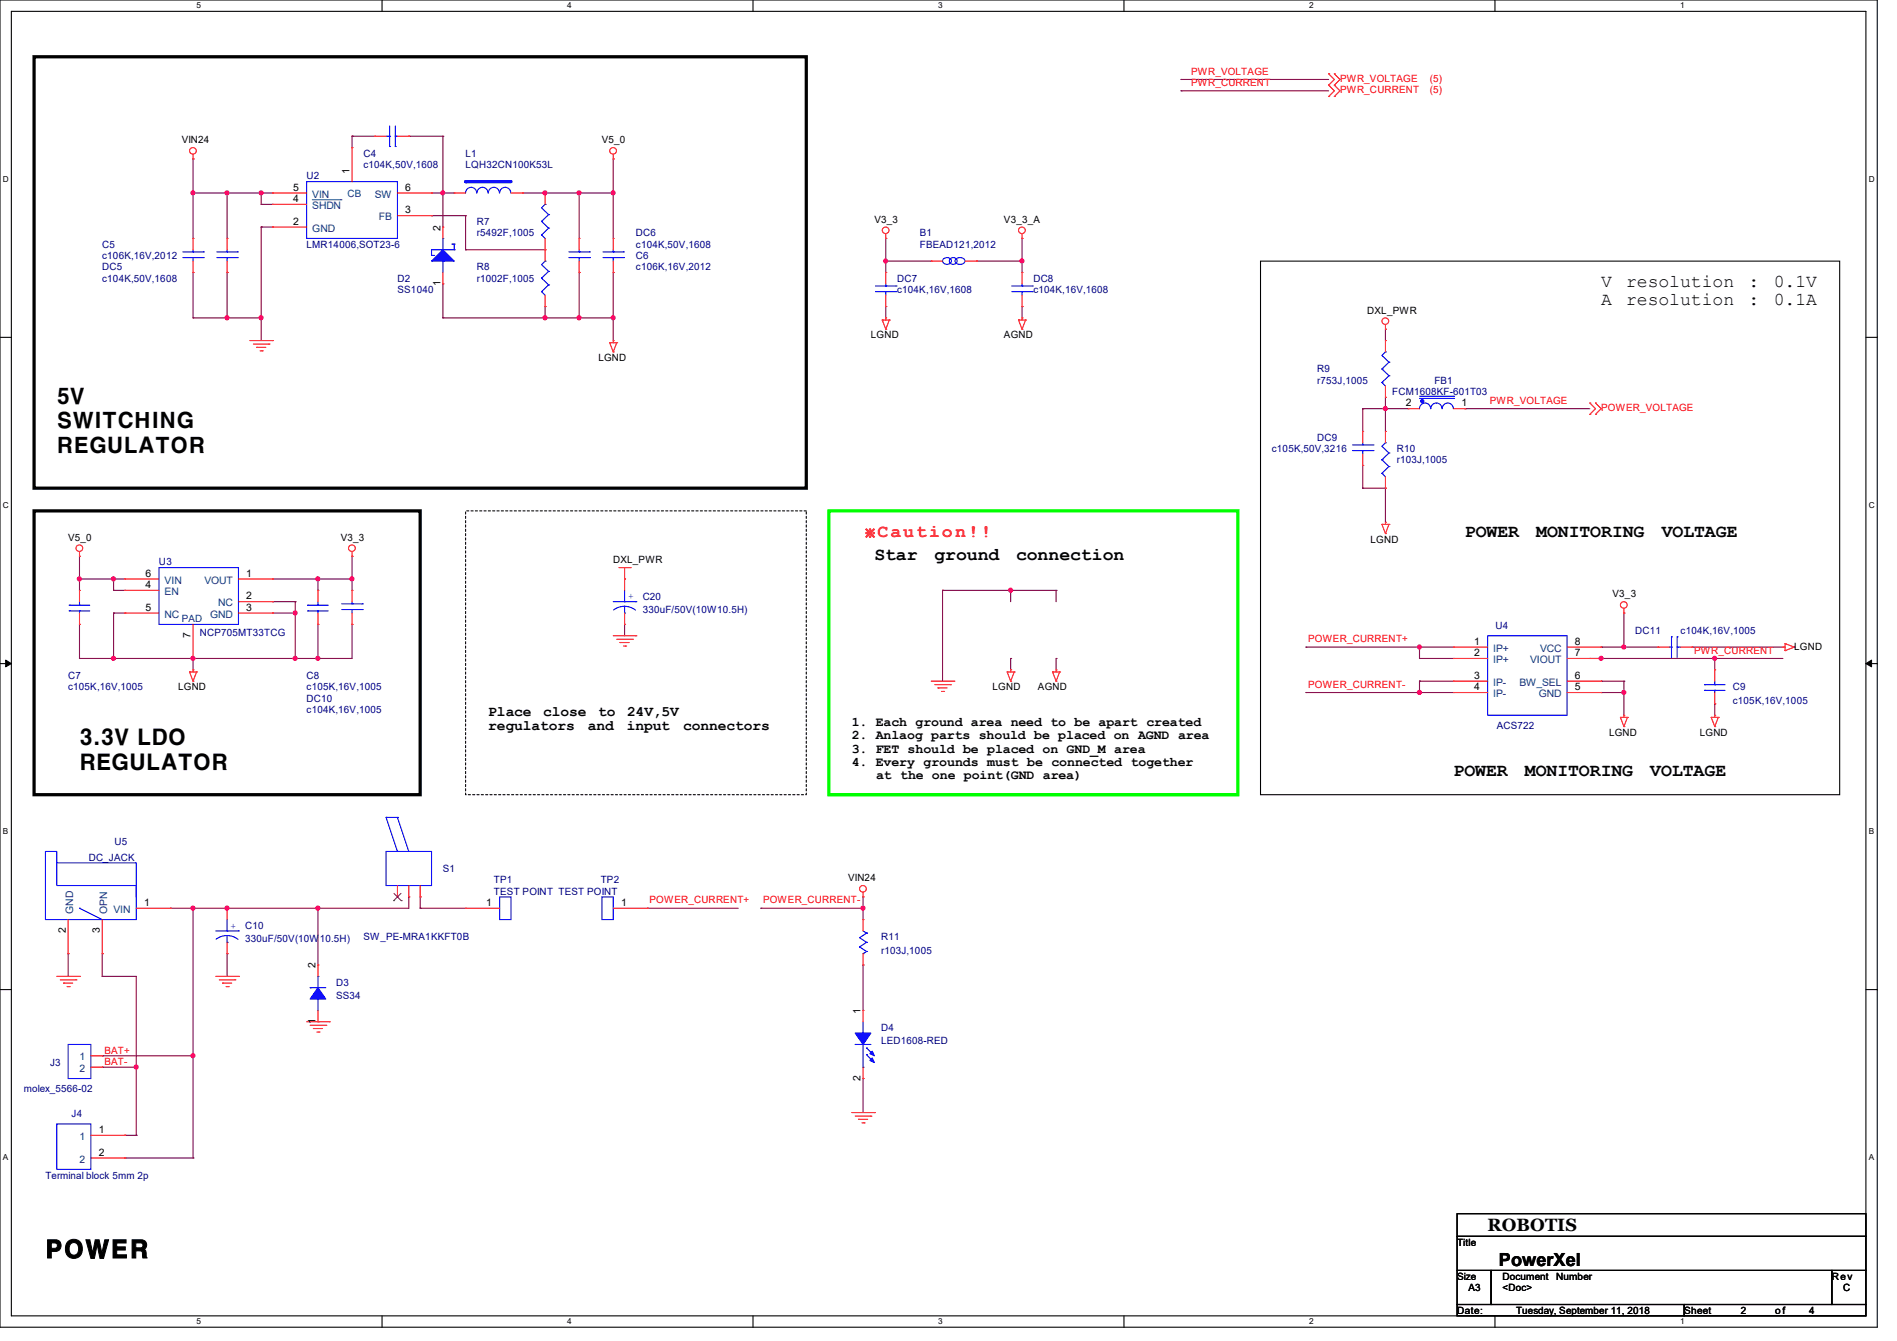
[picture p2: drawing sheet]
<svg xmlns="http://www.w3.org/2000/svg" width="297mm" height="210mm" viewBox="0 0 297 210" stroke-linecap="round" stroke-linejoin="round" font-family="sans-serif">
<path d="M0 0h293.9v207.9h-293.9zM1.8 1.8h290.3v204.3h-290.3z" fill="none" stroke="#000" stroke-width=".17"/>
<g fill="#fff">
<path d="M30.8 .2h.7v1.4h-.7z"/>
<path d="M30.8 206.2h.7v1.4h-.7z"/>
</g>
<path d="M59.8 0v1.8M59.8 206.1v1.8" fill="none" stroke="#000" stroke-width=".17"/>
<g fill="#fff">
<path d="M88.8 .2h.7v1.4h-.7z"/>
<path d="M88.8 206.2h.7v1.4h-.7z"/>
</g>
<path d="M117.9 0v1.8M117.9 206.1v1.8" fill="none" stroke="#000" stroke-width=".17"/>
<g fill="#fff">
<path d="M146.9 .2h.7v1.4h-.7z"/>
<path d="M146.9 206.2h.7v1.4h-.7z"/>
</g>
<path d="M176 0v1.8M176 206.1v1.8" fill="none" stroke="#000" stroke-width=".17"/>
<g fill="#fff">
<path d="M205 .2h.7v1.4h-.7z"/>
<path d="M205 206.2h.7v1.4h-.7z"/>
</g>
<path d="M234.1 0v1.8M234.1 206.1v1.8" fill="none" stroke="#000" stroke-width=".17"/>
<g fill="#fff">
<path d="M263.1 .2h.6v1.4h-.6z"/>
<path d="M263.1 206.2h.6v1.4h-.6z"/>
<path d="M.5 27.3h.9v1.4h-.9z"/>
<path d="M292.6 27.3h.9v1.4h-.9z"/>
<path d="M.5 78.4h.9v1.4h-.9z"/>
<path d="M292.6 78.4h.9v1.4h-.9z"/>
</g>
<path d="M0 52.8h1.8M292.1 52.8h1.8" fill="none" stroke="#000" stroke-width=".17"/>
<g fill="#fff">
<path d="M.5 129.5h.8v1.4h-.8z"/>
<path d="M292.6 129.5h.8v1.4h-.8z"/>
</g>
<path d="M0 103.9h1.8M292.1 103.9h1.8" fill="none" stroke="#000" stroke-width=".17"/>
<path d="M.9 103.4l.9 .5-.9 .5zM292.1 103.9l.9-.5v1z" fill="#000" stroke="#000" stroke-width=".16"/>
<g fill="#fff">
<path d="M.5 180.5h.8v1.4h-.8z"/>
<path d="M292.6 180.5h.8v1.4h-.8z"/>
</g>
<path d="M197.4 40.9h90.6v83.6h-90.6zM0 155h1.8M292.1 155h1.8M228.1 190.1h64v3.5h-64zM228.1 193.6h64v5.4h-64zM228.1 199h5.4v5.3h-5.4zM233.5 199h53.3v5.3h-53.3zM286.8 199h5.3v5.3h-5.3zM228.1 204.3h35.6v1.8h-35.6zM263.7 204.3h28.4v1.8h-28.4z" fill="none" stroke="#000" stroke-width=".17"/>
<path d="M5.3 8.9h120.9v67.6h-120.9zM5.3 80h60.5v44.5h-60.5z" fill="none" stroke="#000" stroke-width=".51"/>
<path d="M72.9 80h53.3v44.5h-53.3z" fill="none" stroke="#000" stroke-width=".17" stroke-dasharray=".3"/>
<path d="M129.8 80h64v44.5h-64z" fill="none" stroke="#0f0" stroke-width=".51"/>
<g fill="none" stroke="#800040" stroke-width=".17">
<path d="M184.9 12.4h.1M184.9 14.2h.1M184.9 12.4h23.1M184.9 14.2h23.1M30.2 24.9h.1M30.2 30.2h.1M30.2 24.9v12.4M30.2 30.2h12.5M35.6 30.2h.1M35.6 30.2v7.1M40.9 30.2h.1M40.9 32h.1"/>
<path d="M40.9 35.6h.1M40.9 30.2v1.8M40.9 35.6v17.7M40.9 32h1.8M40.9 35.6h1.8M55.1 21.3h.1M55.1 21.3h3.6M55.1 21.3v1.8M64 21.3h.1M64 21.3h5.3M67.6 30.2h.1M67.6 33.8h.1"/>
<path d="M67.6 30.2h3.5M67.6 33.8h5.3M69.3 21.3h.1M69.3 30.2h.1M69.3 21.3v14.3M72.9 33.8h.1M72.9 39.1h.1M72.9 33.8v5.3M72.9 39.1h12.4M81.8 30.2h.1M81.8 30.2h14.2M85.3 30.2h.1"/>
<path d="M90.7 30.2h.1M90.7 30.2v7.1M96 24.9h.1M96 30.2h.1M96 24.9v12.4M138.7 37.3h.1M138.7 37.3v5.4M160 37.3h.1M160 37.3v5.4M30.2 42.7h.1M30.2 49.8h.1M30.2 42.7v7.1"/>
<path d="M30.2 49.8h10.7M35.6 42.7h.1M35.6 49.8h.1M35.6 42.7v7.1M40.9 49.8h.1M69.3 44.4h.1M69.3 49.8h.1M69.3 44.4v5.4M69.3 49.8h26.7M85.3 48h.1M85.3 49.8h.1M85.3 48v1.8"/>
<path d="M90.7 42.7h.1M90.7 49.8h.1M90.7 42.7v7.1M96 42.7h.1M96 49.8h.1M96 42.7v10.6M138.7 40.9h.1M138.7 48h.1M138.7 48v1.8M138.7 40.9h7.1M152.9 40.9h.1M152.9 40.9h7.1"/>
<path d="M160 40.9h.1M160 48h.1M160 48v1.8M216.9 51.6h.1M216.9 51.6v1.7M213.4 64h.1M213.4 72.9h.1M213.4 76.5h.1M213.4 64h7.1M213.4 64v3.6M213.4 72.9v3.6M213.4 76.5h3.5"/>
<path d="M216.9 62.2h.1M216.9 64h.1M216.9 76.5h.1M216.9 62.2v5.4M216.9 76.5v5.3M229.4 64h.1M229.4 64h19.5M12.4 87.1h.1M12.4 90.7h.1M12.4 97.8h.1M12.4 87.1v5.4M12.4 97.8v5.3"/>
<path d="M12.4 90.7h7.2M17.8 90.7h.1M17.8 92.5h.1M17.8 96h.1M17.8 90.7v1.8M17.8 96v7.1M17.8 92.5h1.8M17.8 96h1.8M42.7 90.7h.1M42.7 94.2h.1M42.7 96h.1M42.7 90.7h12.4"/>
<path d="M42.7 94.2h3.5M42.7 96h3.5M46.2 94.2h.1M46.2 96h.1M46.2 94.2v8.9M49.8 90.7h.1M49.8 97.8h.1M49.8 90.7v1.8M49.8 97.8v5.3M55.1 87.1h.1M55.1 90.7h.1M55.1 97.8h.1"/>
<path d="M55.1 87.1v5.4M55.1 97.8v5.3h-42.7M97.8 97.8h.1M97.8 97.8v1.8M147.6 92.5h.1M147.6 92.5h17.8M147.6 92.5v14.2M158.2 92.5h.1M158.2 92.5v1.7M165.4 92.5h.1M165.4 92.5v1.7M254.3 96h.1"/>
<path d="M254.3 96v5.3M12.4 103.1h.1M17.8 103.1h.1M30.2 103.1h.1M30.2 103.1v1.8M46.2 103.1h.1M49.8 103.1h.1M158.2 103.1h.1M158.2 103.1v1.8M165.4 103.1h.1M165.4 103.1v1.8M204.5 101.3h.1"/>
<path d="M204.5 108.5h.1M204.5 101.3h23.1M204.5 108.5h23.1M222.2 101.3h.1M222.2 103.1h.1M222.2 106.7h.1M222.2 108.5h.1M222.2 103.1h5.4M222.2 101.3v1.8M222.2 106.7v1.8M222.2 106.7h5.4M248.9 103.1h.1"/>
<path d="M248.9 103.1h30.2M250.7 101.3h.1M250.7 103.1h.1M250.7 106.7h.1M250.7 108.5h.1M250.7 101.3h8.9M250.7 106.7h3.6M250.7 108.5h3.6M254.3 101.3h.1M254.3 106.7h.1M254.3 108.5h.1M254.3 106.7v5.3"/>
<path d="M264.9 101.3h.1M264.9 101.3h14.2M268.5 103.1h.1M268.5 110.2h.1M268.5 103.1v1.8M268.5 110.2v1.8M10.7 149.4h.1M10.7 149.4v3.5M16 149.4h.1M16 152.9h.1M16 149.4v3.5M16 152.9h5.3v24.9"/>
<path d="M26.7 142.2h.1M30.2 142.2h.1M30.2 142.2v39.2M35.6 142.2h.1M35.6 149.4h.1M35.6 149.4v3.5M49.8 142.2h.1M49.8 142.2v8.9M64 140.5h.1M64 140.5v1.7h-37.3M65.8 142.2h.1M65.8 140.5h.1"/>
<path d="M65.8 142.2h7.1M65.8 140.5v1.7M101.3 142.2h.1M101.3 142.2h14.3M119.1 142.2h.1M119.1 142.2h16M135.1 140.5h.1M135.1 151.1h.1M135.1 142.2h.1M135.1 140.5v3.5M135.1 151.1v7.1M16 165.4h.1"/>
<path d="M16 167.1h.1M16 165.4h14.2M16 167.1h5.3M19.6 177.8h.1M19.6 177.8h1.7M21.3 167.1h.1M21.3 177.8h.1M30.2 165.4h.1M135.1 168.9h.1M135.1 168.9v5.3M19.6 181.4h.1M19.6 181.4h10.6"/>
<path d="M30.2 181.4h.1"/>
</g>
<g fill="#f0f" stroke="#f0f" stroke-width=".17">
<circle cx="69.3" cy="30.2" r=".32"/>
<circle cx="30.2" cy="30.2" r=".32"/>
<circle cx="96" cy="30.2" r=".32"/>
<circle cx="40.9" cy="30.2" r=".32"/>
<circle cx="35.5" cy="30.2" r=".32"/>
<circle cx="85.3" cy="30.2" r=".32"/>
<circle cx="90.7" cy="30.2" r=".32"/>
<circle cx="138.7" cy="40.9" r=".32"/>
<circle cx="160" cy="40.9" r=".32"/>
<circle cx="40.9" cy="49.8" r=".32"/>
<circle cx="35.5" cy="49.8" r=".32"/>
<circle cx="85.3" cy="49.8" r=".32"/>
<circle cx="96" cy="49.8" r=".32"/>
<circle cx="90.7" cy="49.8" r=".32"/>
<circle cx="12.4" cy="90.7" r=".32"/>
<circle cx="17.8" cy="90.7" r=".32"/>
<circle cx="55.1" cy="90.7" r=".32"/>
<circle cx="49.8" cy="90.7" r=".32"/>
<circle cx="158.2" cy="92.4" r=".32"/>
<circle cx="46.2" cy="96" r=".32"/>
<circle cx="49.8" cy="103.1" r=".32"/>
<circle cx="17.8" cy="103.1" r=".32"/>
<circle cx="46.2" cy="103.1" r=".32"/>
<circle cx="30.2" cy="103.1" r=".32"/>
<circle cx="30.2" cy="142.2" r=".32"/>
<circle cx="30.2" cy="165.3" r=".32"/>
<circle cx="49.8" cy="142.2" r=".32"/>
<circle cx="35.5" cy="142.2" r=".32"/>
<circle cx="21.3" cy="167.1" r=".32"/>
<circle cx="135.1" cy="142.2" r=".32"/>
<circle cx="216.9" cy="64" r=".32"/>
<circle cx="222.2" cy="101.3" r=".32"/>
<circle cx="254.2" cy="101.3" r=".32"/>
<circle cx="268.5" cy="103.1" r=".32"/>
<circle cx="250.7" cy="103.1" r=".32"/>
<circle cx="222.2" cy="108.4" r=".32"/>
<circle cx="254.2" cy="108.4" r=".32"/>
</g>
<g fill="none" stroke="#f00" stroke-width=".17">
<path d="M208 13.3h.1M208 11.6h.1M208 15.1h.1M208 11.6l.9 .8-.9 .9M208 13.3l.9 .9-.9 .9M208.9 13.3h.1M208.9 11.6h.1M208.9 15.1h.1M208.9 11.6l.9 .8-.9 .9M208.9 13.3l.9 .9-.9 .9M30.2 24.9h.1M30.2 37.3h.1"/>
<path d="M30.2 24.2v.7M30.2 37.3v1.8M35.6 37.3h.1M35.6 37.3v1.8M58.7 21.3h.1M58.7 21.3h1.8M62.2 21.3h1.8M64 21.3h.1M69.3 35.6h.1M69.3 35.6v1.7M85.3 39.1h.1M85.3 39.1v1.8"/>
<path d="M96 24.9h.1M96 24.2v.7M138.7 37.3h.1M138.7 36.6v.7M160 37.3h.1M160 36.6v.7M30.2 42.7h.1M30.2 40.9v1.8M35.6 42.7h.1M35.6 40.9v1.8M39.1 53.3h3.6M39.7 53.9h2.4"/>
<path d="M40.2 54.4h.1M40.2 54.4h1.4M40.7 54.9h.4M41.1 54.9h.1M42.1 53.9h.1M42.7 53.3h.1M69.3 44.4h.1M69.3 42.7v1.7M85.3 48h.1M85.3 46.2v1.8M95.5 53.7h.1M95.5 53.7h1.1"/>
<path d="M95.5 53.7l.5 1.4M96 53.3h.1M96 55.1h.1M96 53.3v.4M96.6 53.7h.1M96.6 53.7l-.6 1.4M138.1 50.1h.1M138.1 50.1h1.1M138.1 50.1l.6 1.5M138.7 49.8h.1M138.7 51.6h.1M138.7 49.8v.3"/>
<path d="M139.2 50.1h.1M139.2 50.1l-.5 1.5M145.8 40.9h.1M145.8 40.9h1.8M151.1 40.9h1.8M152.9 40.9h.1M159.5 50.1h.1M159.5 50.1h1.1M159.5 50.1l.5 1.5M160 49.8h.1M160 51.6h.1M160 49.8v.3"/>
<path d="M160.6 50.1h.1M160.6 50.1l-.6 1.5M216.9 51.6h.1M216.9 53.3h.1M216.9 50.8v.8M216.9 53.3v1.8M216.9 76.5h.1M216.9 67.6h.1M216.9 62.2h.1M216.9 60.5v1.7M216.9 67.6v1.7M216.9 74.7v1.8"/>
<path d="M248.9 64.9h.1M248.9 63.1h.1M248.9 63.1l.9 .9-.9 .9M249.8 64.9h.1M249.8 63.1h.1M249.8 63.1l.9 .9-.9 .9M12.4 87.1h.1M12.4 97.8h.1M12.4 92.5h.1M12.4 86.4v.7M12.4 92.5v1.7M12.4 96v1.8"/>
<path d="M19.6 90.7h.1M19.6 92.5h.1M19.6 96h.1M19.6 90.7h5.3M19.6 92.5h5.3M19.6 96h5.3M30.2 97.8v5.3M37.3 90.7h5.4M37.3 96h5.4M37.3 94.2h5.4M42.7 90.7h.1M42.7 96h.1"/>
<path d="M42.7 94.2h.1M55.1 87.1h.1M55.1 92.5h.1M55.1 97.8h.1M55.1 86.4v.7M55.1 92.5v1.7M55.1 96v1.8M96 99.6h3.6M96.9 88.9h1.8M97.8 90.7h.1M97.8 97.8h.1M97.8 88.9v3.6"/>
<path d="M97.8 96v1.8M98.7 88.9h.1M99.6 99.6h.1M216.4 82.1h.1M216.4 82.1h1.1M216.4 82.1l.5 1.5M216.9 81.8h.1M216.9 83.6h.1M216.9 81.8v.3M217.5 82.1h.1M217.5 82.1l-.6 1.5M254.3 96h.1"/>
<path d="M254.3 95.3v.7M29.7 105.2h.1M29.7 105.2h1.1M29.7 105.2l.5 1.5M30.2 104.9h.1M30.2 106.7h.1M30.2 103.1h.1M30.2 104.9v.3M30.8 105.2h.1M30.8 105.2l-.6 1.5M96.6 100.1h2.4M97.1 100.6h.1"/>
<path d="M97.1 100.6h1.4M97.6 101.2h.4M98 101.2h.1M99 100.1h.1M145.8 106.7h3.6M146.3 107.2h2.5M146.9 107.7h.1M146.9 107.7h1.4M147.4 108.3h.3M147.7 108.3h.1M148.8 107.2h.1M149.4 106.7h.1"/>
<path d="M157.7 105.2h.1M157.7 105.2h1.1M157.7 105.2l.5 1.5M158.2 104.9h.1M158.2 106.7h.1M158.2 104.9v.3M158.8 105.2h.1M158.8 105.2l-.6 1.5M164.8 105.2h.1M164.8 105.2h1.1M164.8 105.2l.6 1.5M165.4 104.9h.1"/>
<path d="M165.4 106.7h.1M165.4 104.9v.3M165.9 105.2h.1M165.9 105.2l-.5 1.5M227.6 101.3h.1M227.6 103.1h.1M227.6 106.7h.1M227.6 108.5h.1M227.6 106.7h5.3M227.6 101.3h5.3M227.6 103.1h5.3M227.6 108.5h5.3"/>
<path d="M245.4 106.7h5.3M245.4 101.3h5.3M245.4 103.1h5.3M245.4 108.5h5.3M250.7 101.3h.1M250.7 103.1h.1M250.7 106.7h.1M250.7 108.5h.1M253.7 112.4h.1M253.7 112.4h1.1M253.7 112.4l.6 1.4M254.3 112h.1"/>
<path d="M254.3 113.8h.1M254.3 112v.4M254.8 112.4h.1M254.8 112.4l-.5 1.4M259.6 101.3h.1M259.6 101.3h1.8M263.1 101.3h1.8M264.9 101.3h.1M267.9 112.4h.1M267.9 112.4h1.1M267.9 112.4l.6 1.4M268.5 112h.1"/>
<path d="M268.5 113.8h.1M268.5 112v.4M269 112.4h.1M269 112.4l-.5 1.4M279.1 101.3h.1M279.1 101.3h.4M279.5 100.8h.1M279.5 101.9h.1M279.5 100.8v1.1M279.5 100.8l1.4 .5M280.9 101.3h.1M280.9 101.3l-1.4 .6"/>
<path d="M62.2 138.7v1.8M64 138.7v1.8M65.8 138.7v1.8M135.1 139.7v.8M8.9 152.9h3.5M9.4 153.5h2.5M9.9 154h.1M9.9 154h1.5M10.5 154.5h.3M10.7 149.4h.1M10.7 144v5.4M10.8 154.5h.1"/>
<path d="M11.9 153.5h.1M12.4 152.9h.1M16 149.4h.1M16 144v5.4M21.3 142.2h5.4M26.7 142.2h.1M33.8 152.9h3.5M34.3 153.5h2.5M34.8 154h.1M34.8 154h1.5M35.4 154.5h.3M35.7 154.5h.1"/>
<path d="M36.8 153.5h.1M37.3 152.9h.1M49.8 151.1h.1M49.8 151.1v1.8M49.8 158.2v1.8M62.2 140.5h.1M64 140.5h.1M65.8 140.5h.1M96 142.2h5.3M101.3 142.2h.1M135.1 140.5h.1M135.1 144h.1"/>
<path d="M135.1 151.1h.1M135.1 144v1.8M135.1 149.4v1.7M14.2 165.4h1.8M14.2 167.1h1.8M14.2 177.8h5.4M16 165.4h.1M16 167.1h.1M19.6 177.8h.1M48 160h3.6M48.6 160.6h2.4M49.1 161.1h.1"/>
<path d="M49.1 161.1h1.4M49.6 161.6h.4M49.8 160h.1M50 161.6h.1M51 160.6h.1M51.6 160h.1M133.3 174.2h3.6M133.9 174.8h2.5M134.4 175.3h.1M134.4 175.3h1.4M135 175.9h.3M135.3 175.9h.1"/>
<path d="M136.4 174.8h.1M136.9 174.2h.1M14.2 181.4h5.4M19.6 181.4h.1"/>
<circle cx="30.2" cy="23.6" r=".52"/>
<circle cx="96" cy="23.6" r=".52"/>
<circle cx="138.7" cy="36.1" r=".52"/>
<circle cx="160" cy="36.1" r=".52"/>
<circle cx="216.9" cy="50.3" r=".52"/>
<circle cx="12.4" cy="85.9" r=".52"/>
<circle cx="55.1" cy="85.9" r=".52"/>
<circle cx="254.2" cy="94.7" r=".52"/>
<circle cx="135.1" cy="139.2" r=".52"/>
</g>
<g fill="none" stroke="#00f" stroke-width=".17">
<path d="M61 19.7v3.2M61.9 19.7v3.2M28.6 39.5h3.2M30.2 39.5h.1M30.2 39.1v.4M31.8 39.5h.1M34 39.5h3.2M35.6 39.5h.1M35.6 39.1v.4M37.2 39.5h.1M60.5 21.3h.5M61 22.9h.1"/>
<path d="M61 21.3h.1M61.9 21.3h.1M61.9 22.9h.1M61.9 21.3h.3M69.3 37.3h.1M69.3 37.3v1.8M70.8 38.2h.1M70.8 38.2h.3M71.1 39.1h.1M71.1 38.2h.1M71.1 39.1h-3.5v.9M71.1 38.2v.9"/>
<path d="M72.9 30.2a.87 .87 0 0 1 .9-.9 .87 .87 0 0 1 .8 .9M74.7 30.2a.87 .87 0 0 1 .8-.9 .87 .87 0 0 1 .9 .9M76.5 30.2a.87 .87 0 0 1 .8-.9 .87 .87 0 0 1 .9 .9M78.2 30.2a.87 .87 0 0 1 .9-.9 .87 .87 0 0 1 .9 .9M28.6 40.3h3.2M30.2 40.3h.1M30.2 40.3v.6M31.8 40.3h.1M34 40.3h3.2M35.6 40.3h.1M35.6 40.3v.6M37.2 40.3h.1"/>
<path d="M67.6 40h.1M67.6 40h.3M67.9 40h.1M69.3 40.9h.1M69.3 40.9v1.8M84.8 45.7h.1M84.8 43.6h.1M84.8 45.7l.5 .5M84.8 43.6l1.1 1M85.3 40.9h.1M85.3 40.9l-.5 .5 1.1 1.1M85.9 44.6h.1"/>
<path d="M85.9 42.5h.1M85.9 44.6l-1.1 1.1M85.9 42.5l-1.1 1.1M147.8 40.5a.68 .68 0 0 1 .8-.1 .68 .68 0 0 1 .3 .7 .69 .69 0 0 1-.8 .3 .69 .69 0 0 1-.5-.7zM149.8 40.5a.87 .87 0 0 1 1.3 .4 .84 .84 0 0 1-.8 .5 .84 .84 0 0 1-.8-.5zM216.4 59.9h.1M216.4 57.8h.1M216.4 59.9l.5 .6M216.4 57.8l1.1 1M216.9 55.1h.1M216.9 55.1l-.5 .6 1.1 1M217.5 58.8h.1"/>
<path d="M217.5 56.7h.1M217.5 58.8l-1.1 1.1M217.5 56.7l-1.1 1.1M216.4 74.1h.1M216.4 72h.1M216.4 74.1l.5 .6M216.4 72l1.1 1.1M216.9 69.3h.1M216.9 69.3l-.5 .6 1.1 1.1M217.5 73.1h.1M217.5 71h.1M217.5 73.1l-1.1 1"/>
<path d="M217.5 71l-1.1 1M10.8 94.8h.1M10.8 95.7h.1M10.8 94.8h3.3M10.8 95.7h3.3M12.4 95.7h.1M12.4 94.8h.1M12.4 94.2v.6M12.4 95.7v.3M24.9 88.9h12.4v8.9h-12.4zM53.5 95.5h3.2M53.5 94.6h3.2"/>
<path d="M55.1 94.6h.1M55.1 95.5h.1M55.1 94.2v.4M55.1 95.5v.5M56.7 95.5h.1M56.7 94.6h.1M96 94.2h3.6M97.8 96h.1M97.8 94.2h.1M97.8 95l1.1 .2 .6 .3M97.8 95h-.8l-.9 .5M97.8 92.5v1.7"/>
<path d="M97.8 95v1M99.6 94.2h.1M232.9 99.6h12.5v12.4h-12.5zM261.7 99.7h.1M261.7 99.7v3.3M262.6 99.7h.1M262.6 99.7v3.3M261.4 101.3h.3M261.7 101.3h.1M262.6 101.3h.1M262.6 101.3h.5M7.1 133.3h1.8v5.4h12.4v5.3h-14.2z"/>
<path d="M8.9 135.1h12.4v5.4M60.5 133.3h7.1v5.4h-7.1zM60.5 128h.1M60.5 128h1.7M60.5 128l1.7 5.3M62.2 128h.1M62.2 133.3h.1M62.2 128l1.8 5.3M12.4 142.2h.1M12.4 142.2l3.6 1.8M48.6 154.7h.1M48.6 154.7h2.4"/>
<path d="M49.8 156.5h.1M49.8 152.9h.1M49.8 152.9v1.8M49.8 156.5v1.7M94.2 140.5h1.8v3.5h-1.8zM134.6 148.3h.1M134.6 148.3l1.1 .7M135.1 149.4h.1M135.1 145.8l.6 .3M135.7 146.1h.1M135.7 147.6h.1M135.7 149h.1"/>
<path d="M135.7 146.1l-1.1 .8 1.1 .7M135.7 147.6l-1.1 .7M135.7 149l-.6 .4M8.9 176h5.3v7.1h-5.3zM10.7 163.6h3.5v5.3h-3.5z"/>
<circle cx="149.3" cy="40.9" r=".58"/>
</g>
<g fill="#00f" stroke="#00f" stroke-width=".17">
<path d="M69.3 39.1l1.8 1.8h-3.5z"/>
<path d="M49.8 154.7l1.2 1.8h-2.4z" fill-rule="evenodd"/>
</g>
<path d="M61.7 139.9l1.1 1.2M62.8 139.9l-1.2 1.2M61.6 141.1h.1M62.8 141.1h.1" fill="none" stroke="#804000" stroke-width=".16"/>
<path d="M72.9 28.4h7.1" fill="none" stroke="#00f" stroke-width=".51"/>
<circle cx="72.9" cy="28.4" r=".25" fill="#00f"/>
<g fill="none" stroke="#f00" stroke-width=".17">
<path d="M42.7 30.2h.1M42.7 32h.1M42.7 35.6h.1M42.7 30.2h5.3M42.7 32h5.3M42.7 35.6h5.3M55.1 23.1h.1M55.1 23.1v5.3M62.2 30.2h5.4M62.2 33.8h5.4M67.6 30.2h.1M67.6 33.8h.1"/>
<path d="M71.1 30.2h.1M71.1 30.2h1.8M80 30.2h1.8M81.8 30.2h.1M85.3 39.1h.1M85.3 30.2h.1M85.3 30.2v1.8M85.3 37.3v1.8M90.7 37.3h.1M90.7 37.3v1.8M96 37.3h.1M96 37.3v1.8"/>
<path d="M90.7 42.7h.1M90.7 40.9v1.8M96 42.7h.1M96 40.9v1.8M138.7 42.7h.1M138.7 48h.1M138.7 42.7v1.7M138.7 46.2v1.8M160 42.7h.1M160 48h.1M160 42.7v1.7M160 46.2v1.8"/>
<path d="M213.4 67.6h.1M213.4 72.9h.1M213.4 67.6v1.7M213.4 71.1v1.8M220.5 64h.1M220.5 64h1.7M227.6 64h1.8M229.4 64h.1M49.8 97.8h.1M49.8 92.5h.1M49.8 92.5v1.7M49.8 96v1.8"/>
<path d="M268.5 110.2h.1M268.5 104.9h.1M268.5 104.9v1.8M268.5 108.5v1.7M35.6 142.2h.1M35.6 149.4h.1M35.6 142.2v1.8M35.6 147.6v1.8M72.9 142.2h.1M72.9 142.2h5.3M135.1 158.2h.1M135.1 158.2v1.8"/>
<path d="M135.1 168.9h.1M135.1 167.1v1.8"/>
</g>
<g fill="none" stroke="#00f" stroke-width=".17">
<path d="M48 28.4h14.2v8.9h-14.2zM84.8 36.8h.1M84.8 34.7h.1M84.8 36.8l.5 .5M84.8 34.7l1.1 1M85.3 32h.1M85.3 32l-.5 .6 1.1 1M85.9 35.7h.1M85.9 33.6h.1M85.9 35.7l-1.1 1.1M85.9 33.6l-1.1 1.1M89.1 39.5h3.2"/>
<path d="M90.7 39.5h.1M90.7 39.1v.4M92.3 39.5h.1M94.4 39.5h3.2M96 39.5h.1M96 39.1v.4M97.6 39.5h.1M89.1 40.3h3.2M90.7 40.3h.1M90.7 40.3v.6M92.3 40.3h.1M94.4 40.3h3.2"/>
<path d="M96 40.3h.1M96 40.3v.6M97.6 40.3h.1M137.1 45.7h3.2M137.1 44.8h3.2M138.7 44.8h.1M138.7 45.7h.1M138.7 44.4v.4M138.7 45.7v.5M140.3 45.7h.1M140.3 44.8h.1M158.4 45.7h3.2"/>
<path d="M158.4 44.8h3.2M160 44.8h.1M160 45.7h.1M160 44.4v.4M160 45.7v.5M161.6 45.7h.1M161.6 44.8h.1M211.8 70.6h3.2M211.8 69.7h3.2M213.4 69.7h.1M213.4 70.6h.1M213.4 69.3v.4"/>
<path d="M213.4 70.6v.5M215 70.6h.1M215 69.7h.1M222.2 62.1h5.4M222.2 62.4h5.4M222.3 64a.87 .87 0 0 1 .8-.9 .87 .87 0 0 1 .9 .9M224 64a.87 .87 0 0 1 .9-.9 .87 .87 0 0 1 .9 .9M225.8 64a.87 .87 0 0 1 .9-.9 .87 .87 0 0 1 .8 .9M227.6 62.1h.1M227.6 62.4h.1M48.2 94.8h.1M48.2 95.7h.1"/>
<path d="M48.2 94.8h3.2M48.2 95.7h3.2M49.8 95.7h.1M49.8 94.8h.1M49.8 94.2v.6M49.8 95.7v.3M266.9 107.2h.1M266.9 108.1h.1M266.9 107.2h3.2M266.9 108.1h3.2M268.5 108.1h.1M268.5 107.2h.1"/>
<path d="M268.5 106.7v.5M268.5 108.1v.4M33.8 145.8h3.5M35.6 147.6h.1M35.6 145.8h.1M35.6 146.5l1 .2 .7 .4M35.6 146.5l-.8 .1-1 .5M35.6 144v1.8M35.6 146.5v1.1M37.3 145.8h.1M78.2 140.5h1.8v3.5h-1.8zM133.9 163.6h.1"/>
<path d="M133.9 163.6h2.5M135.1 161.8h.1M135.1 167.1h.1M135.1 160v1.8M135.1 163.6v3.5M135.7 164.1h.1M135.7 165.2h.1M135.7 164.1l1 1.1M135.7 165.2l1 1"/>
</g>
<g fill="#00f" stroke="#00f" stroke-width=".17">
<path d="M133.9 161.8h2.5l-1.3 1.8z" fill-rule="evenodd"/>
<path d="M136.6 165.7l.3 .7-.7-.3z" fill-rule="evenodd"/>
<path d="M136.6 164.6l.3 .8-.7-.4z" fill-rule="evenodd"/>
<circle cx="222.7" cy="62.8" r=".25"/>
</g>
<path d="M48.9 31.3h4.5M53.4 31.3h.1" fill="none" stroke="#004080" stroke-width=".16"/>
<g fill="#f0f" stroke="#f0f" stroke-width=".17">
<circle cx="69.3" cy="30.2" r=".32"/>
<circle cx="30.2" cy="30.2" r=".32"/>
<circle cx="96" cy="30.2" r=".32"/>
<circle cx="40.9" cy="30.2" r=".32"/>
<circle cx="35.5" cy="30.2" r=".32"/>
<circle cx="85.3" cy="30.2" r=".32"/>
<circle cx="90.7" cy="30.2" r=".32"/>
<circle cx="138.7" cy="40.9" r=".32"/>
<circle cx="160" cy="40.9" r=".32"/>
<circle cx="40.9" cy="49.8" r=".32"/>
<circle cx="35.5" cy="49.8" r=".32"/>
<circle cx="85.3" cy="49.8" r=".32"/>
<circle cx="96" cy="49.8" r=".32"/>
<circle cx="90.7" cy="49.8" r=".32"/>
<circle cx="12.4" cy="90.7" r=".32"/>
<circle cx="17.8" cy="90.7" r=".32"/>
<circle cx="55.1" cy="90.7" r=".32"/>
<circle cx="49.8" cy="90.7" r=".32"/>
<circle cx="158.2" cy="92.4" r=".32"/>
<circle cx="46.2" cy="96" r=".32"/>
<circle cx="49.8" cy="103.1" r=".32"/>
<circle cx="17.8" cy="103.1" r=".32"/>
<circle cx="46.2" cy="103.1" r=".32"/>
<circle cx="30.2" cy="103.1" r=".32"/>
<circle cx="30.2" cy="142.2" r=".32"/>
<circle cx="30.2" cy="165.3" r=".32"/>
<circle cx="49.8" cy="142.2" r=".32"/>
<circle cx="35.5" cy="142.2" r=".32"/>
<circle cx="21.3" cy="167.1" r=".32"/>
<circle cx="135.1" cy="142.2" r=".32"/>
<circle cx="216.9" cy="64" r=".32"/>
<circle cx="222.2" cy="101.3" r=".32"/>
<circle cx="254.2" cy="101.3" r=".32"/>
<circle cx="268.5" cy="103.1" r=".32"/>
<circle cx="250.7" cy="103.1" r=".32"/>
<circle cx="222.2" cy="108.4" r=".32"/>
<circle cx="254.2" cy="108.4" r=".32"/>
</g>
<text font-size="3.7" x="7.1" y="197">POWER</text>
<g font-size="3.3">
<text x="8.9" y="63.3">5V</text>
<text x="8.9" y="67.1">SWITCHING</text>
<text x="8.9" y="70.9">REGULATOR</text>
<text x="12.4" y="116.7">3.3V LDO</text>
<text x="12.4" y="120.5">REGULATOR</text>
</g>
<g font-size="2.8">
<text x="250.7" y="44.9">V</text>
<text x="250.7" y="47.8">A</text>
<text x="254.6" y="44.9">resolution</text>
<text x="254.6" y="47.8">resolution</text>
<text x="273.8" y="44.9">:</text>
<text x="273.8" y="47.8">:</text>
<text x="277.7" y="44.9">0.1V</text>
<text x="277.7" y="47.8">0.1A</text>
<text x="136.9" y="87.7">Star</text>
<text x="146.3" y="87.7">ground</text>
<text x="159.1" y="87.7">connection</text>
<text x="229.4" y="84.2">POWER</text>
<text x="240.5" y="84.2">MONITORING</text>
<text x="260.2" y="84.2">VOLTAGE</text>
<text x="227.6" y="121.5">POWER</text>
<text x="238.8" y="121.5">MONITORING</text>
<text x="258.4" y="121.5">VOLTAGE</text>
<text x="232.9" y="192.8">ROBOTIS</text>
<text x="234.7" y="198.2">PowerXel</text>
</g>
<text font-size="2.8" fill="#f00" x="137.4" y="84.2">Caution!!</text>
<g font-size="2.3">
<text x="76.5" y="112.1">Place</text>
<text x="85" y="112.1">close</text>
<text x="93.6" y="112.1">to</text>
<text x="98.2" y="112.1">24V,5V</text>
<text x="76.5" y="114.4">regulators</text>
<text x="92" y="114.4">and</text>
<text x="98.1" y="114.4">input</text>
<text x="107" y="114.4">connectors</text>
</g>
<text font-size="2.2" fill="#f00" x="135.1" y="84.2">※</text>
<g font-size="2.1">
<text x="133.3" y="113.7">1. Each ground area need to be apart created</text>
<text x="133.3" y="115.8">2. Anlaog parts should be placed on AGND area</text>
<text x="133.3" y="117.9">3. FET should be placed on GND_M area</text>
<text x="133.3" y="119.9">4. Every grounds must be connected together</text>
<text x="137.2" y="122">at the one point(GND area)</text>
</g>
<g font-size="1.6" fill="#f00">
<text x="186.5" y="11.7">PWR_VOLTAGE</text>
<text x="186.5" y="13.5">PWR_CURRENT</text>
<text x="209.8" y="12.8">PWR_VOLTAGE</text>
<text x="209.8" y="14.6">PWR_CURRENT</text>
<text x="223.9" y="12.8">(5)</text>
<text x="223.9" y="14.6">(5)</text>
<text x="233.3" y="63.2">PWR_VOLTAGE</text>
<text x="250.7" y="64.4">POWER_VOLTAGE</text>
<text x="204.8" y="100.6">POWER_CURRENT+</text>
<text x="204.8" y="107.7">POWER_CURRENT-</text>
<text x="265.3" y="102.4">PWR_CURRENT</text>
<text x="101.7" y="141.5">POWER_CURRENT+</text>
<text x="119.5" y="141.5">POWER_CURRENT-</text>
<text x="16.3" y="165">BAT+</text>
<text x="16.3" y="166.8">BAT-</text>
</g>
<g font-size="1.6">
<text x="28.4" y="22.4">VIN24</text>
<text x="94.2" y="22.4">V5_0</text>
<text x="45.9" y="29.8">5</text>
<text x="54.7" y="27.2" transform="rotate(-90 54.7 27.2)">1</text>
<text x="63.5" y="29.8">6</text>
<text x="45.9" y="31.6">4</text>
<text x="45.9" y="35.2">2</text>
<text x="63.5" y="33.4">3</text>
<text x="136.9" y="34.9">V3_3</text>
<text x="157.2" y="34.9">V3_3_A</text>
<text x="69" y="36.1" transform="rotate(-90 69 36.1)">2</text>
<text x="69" y="44.8" transform="rotate(-90 69 44.8)">1</text>
<text x="136.4" y="53">LGND</text>
<text x="157.2" y="53">AGND</text>
<text x="214.1" y="49.1">DXL_PWR</text>
<text x="93.7" y="56.6">LGND</text>
<text x="220.1" y="63.6">2</text>
<text x="228.8" y="63.6">1</text>
<text x="10.7" y="84.7">V5_0</text>
<text x="53.3" y="84.7">V3_3</text>
<text x="96" y="88.2">DXL_PWR</text>
<text x="214.6" y="85">LGND</text>
<text x="22.8" y="90.3">6</text>
<text x="22.8" y="92.1">4</text>
<text x="22.8" y="95.6">5</text>
<text x="38.6" y="90.3">1</text>
<text x="38.6" y="95.6">3</text>
<text x="38.6" y="93.9">2</text>
<text x="252.5" y="93.6">V3_3</text>
<text x="29.8" y="99.9" transform="rotate(-90 29.8 99.9)">7</text>
<text x="230.8" y="101">1</text>
<text x="246.6" y="101">8</text>
<text x="280.9" y="101.7">LGND</text>
<text x="230.8" y="102.7">2</text>
<text x="230.8" y="106.3">3</text>
<text x="246.6" y="102.7">7</text>
<text x="246.6" y="106.3">6</text>
<text x="27.9" y="108.1">LGND</text>
<text x="155.4" y="108.1">LGND</text>
<text x="162.5" y="108.1">AGND</text>
<text x="230.8" y="108.1">4</text>
<text x="246.6" y="108.1">5</text>
<text x="251.9" y="115.2">LGND</text>
<text x="266.1" y="115.2">LGND</text>
<text x="22.6" y="141.9">1</text>
<text x="76.1" y="141.9">1</text>
<text x="97.2" y="141.9">1</text>
<text x="132.8" y="138">VIN24</text>
<text x="10.3" y="146.1" transform="rotate(-90 10.3 146.1)">2</text>
<text x="15.6" y="146.1" transform="rotate(-90 15.6 146.1)">3</text>
<text x="49.4" y="151.7" transform="rotate(-90 49.4 151.7)">2</text>
<text x="49.4" y="160.4" transform="rotate(-90 49.4 160.4)">1</text>
<text x="134.7" y="158.8" transform="rotate(-90 134.7 158.8)">1</text>
<text x="134.7" y="169.2" transform="rotate(-90 134.7 169.2)">2</text>
<text x="15.5" y="177.4">1</text>
<text x="15.5" y="181">2</text>
<text x="228.1" y="195.1">Title</text>
<text x="228.1" y="200.4">Size</text>
<text x="229.9" y="202.2">A3</text>
<text x="235.2" y="200.4">Document</text>
<text x="235.2" y="202.2">&lt;Doc&gt;</text>
<text x="243.7" y="200.4">Number</text>
<text x="286.8" y="200.4">Rev</text>
<text x="288.6" y="202.2">C</text>
<text x="228.1" y="205.7">Date:</text>
<text x="237.4" y="205.7">Tuesday, September 11, 2018</text>
<text x="263.7" y="205.7">Sheet</text>
<text x="272.6" y="205.7">2</text>
<text x="277.9" y="205.7">o f</text>
<text x="283.2" y="205.7">4</text>
</g>
<g font-size="1.6" fill="#000080">
<text x="48" y="28.1">U2</text>
<text x="56.9" y="24.6">C4</text>
<text x="56.9" y="26.3">c104K,50V,1608</text>
<text x="72.9" y="24.6">L1</text>
<text x="72.9" y="26.3">LQH32CN100K53L</text>
<text x="74.7" y="35.2">R7</text>
<text x="16" y="38.8">C5</text>
<text x="16" y="40.6">c106K,16V,2012</text>
<text x="48" y="38.8">LMR14006,SOT23-6</text>
<text x="74.7" y="37">r5492F,1005</text>
<text x="99.6" y="37">DC6</text>
<text x="99.6" y="38.8">c104K,50V,1608</text>
<text x="99.6" y="40.6">C6</text>
<text x="144" y="37">B1</text>
<text x="144" y="38.8">FBEAD121,2012</text>
<text x="16" y="42.3">DC5</text>
<text x="16" y="44.1">c104K,50V,1608</text>
<text x="62.2" y="44.1">D2</text>
<text x="62.2" y="45.9">SS1040</text>
<text x="74.7" y="42.3">R8</text>
<text x="74.7" y="44.1">r1002F,1005</text>
<text x="99.6" y="42.3">c106K,16V,2012</text>
<text x="140.5" y="44.1">DC7</text>
<text x="140.5" y="45.9">c104K,16V,1608</text>
<text x="161.8" y="44.1">DC8</text>
<text x="161.8" y="45.9">c104K,16V,1608</text>
<text x="206.2" y="58.3">R9</text>
<text x="206.2" y="60.1">r753J,1005</text>
<text x="218" y="61.9">FCM1608KF-601T03</text>
<text x="224.6" y="60.1">FB1</text>
<text x="199.1" y="70.8">c105K,50V,3216</text>
<text x="206.2" y="69">DC9</text>
<text x="218.7" y="70.8">R10</text>
<text x="218.7" y="72.6">r103J,1005</text>
<text x="24.9" y="88.6">U3</text>
<text x="100.6" y="93.9">C20</text>
<text x="31.3" y="99.6">NCP705MT33TCG</text>
<text x="100.6" y="96">330uF/50V(10W10.5H)</text>
<text x="234.1" y="98.5">U4</text>
<text x="256" y="99.2">DC11</text>
<text x="263.1" y="99.2">c104K,16V,1005</text>
<text x="10.7" y="106.3">C7</text>
<text x="48" y="106.3">C8</text>
<text x="10.7" y="108.1">c105K,16V,1005</text>
<text x="48" y="109.9">DC10</text>
<text x="48" y="111.7">c104K,16V,1005</text>
<text x="48" y="108.1">c105K,16V,1005</text>
<text x="271.3" y="108.1">C9</text>
<text x="271.3" y="110.2">c105K,16V,1005</text>
<text x="234.4" y="114.2">ACS722</text>
<text x="13.9" y="134.8">DC_JACK</text>
<text x="17.9" y="132.3">U5</text>
<text x="69.3" y="136.6">S1</text>
<text x="77.3" y="138.3">TP1</text>
<text x="77.3" y="140.1">TEST POINT TEST POINT</text>
<text x="94.1" y="138.3">TP2</text>
<text x="38.4" y="145.5">C10</text>
<text x="38.4" y="147.6">330uF/50V(10W10.5H)</text>
<text x="56.9" y="147.2">SW_PE-MRA1KKFT0B</text>
<text x="138" y="147.2">R11</text>
<text x="138" y="149.3">r103J,1005</text>
<text x="52.6" y="154.3">D3</text>
<text x="52.6" y="156.5">SS34</text>
<text x="138" y="161.5">D4</text>
<text x="7.8" y="167">J3</text>
<text x="138" y="163.6">LED1608-RED</text>
<text x="3.7" y="171.1">molex_5566-02</text>
<text x="11.2" y="175">J4</text>
<text x="7.1" y="184.6">Terminal block 5mm 2p</text>
</g>
<g font-size="1.6" fill="#004080">
<text x="48.9" y="30.9">VIN</text>
<text x="48.9" y="32.7">SHDN</text>
<text x="54.4" y="30.8">CB</text>
<text x="58.7" y="30.9">SW</text>
<text x="59.3" y="34.5">FB</text>
<text x="48.9" y="36.3">GND</text>
<text x="25.8" y="91.4">VIN</text>
<text x="25.8" y="93.2">EN</text>
<text x="32" y="91.4">VOUT</text>
<text x="34.2" y="95">NC</text>
<text x="25.8" y="96.7">NC</text>
<text x="28.4" y="97.4">PAD</text>
<text x="32.9" y="96.7">GND</text>
<text x="233.8" y="102.1">IP+</text>
<text x="233.8" y="103.8">IP+</text>
<text x="233.8" y="107.4">IP-</text>
<text x="237.9" y="107.4">BW_SEL</text>
<text x="239.6" y="103.8">VIOUT</text>
<text x="241.1" y="102.1">VCC</text>
<text x="233.8" y="109.2">IP-</text>
<text x="240.9" y="109.2">GND</text>
<text x="11.4" y="143.1" transform="rotate(-90 11.4 143.1)">GND</text>
<text x="16.8" y="143.1" transform="rotate(-90 16.8 143.1)">OPN</text>
<text x="17.8" y="143">VIN</text>
<text x="12.4" y="166.1">1</text>
<text x="12.4" y="167.9">2</text>
<text x="12.4" y="178.5">1</text>
<text x="12.4" y="182.1">2</text>
</g>
<g font-size="1.5" fill="#00f">
<text x="98.3" y="93.9">+</text>
<text x="36.1" y="145.4">+</text>
</g>
<g font-size="1.3">
<text x="30.8" y="1.3">5</text>
<text x="88.8" y="1.3">4</text>
<text x="146.9" y="1.3">3</text>
<text x="205" y="1.3">2</text>
<text x="263.1" y="1.3">1</text>
<text x=".5" y="28.4">D</text>
<text x="292.6" y="28.4">D</text>
<text x=".5" y="79.5">C</text>
<text x="292.6" y="79.5">C</text>
<text x=".5" y="130.6">B</text>
<text x="292.6" y="130.6">B</text>
<text x=".5" y="181.7">A</text>
<text x="292.6" y="181.7">A</text>
<text x="30.8" y="207.4">5</text>
<text x="88.8" y="207.4">4</text>
<text x="146.9" y="207.4">3</text>
<text x="205" y="207.4">2</text>
<text x="263.1" y="207.4">1</text>
</g>
</svg>
